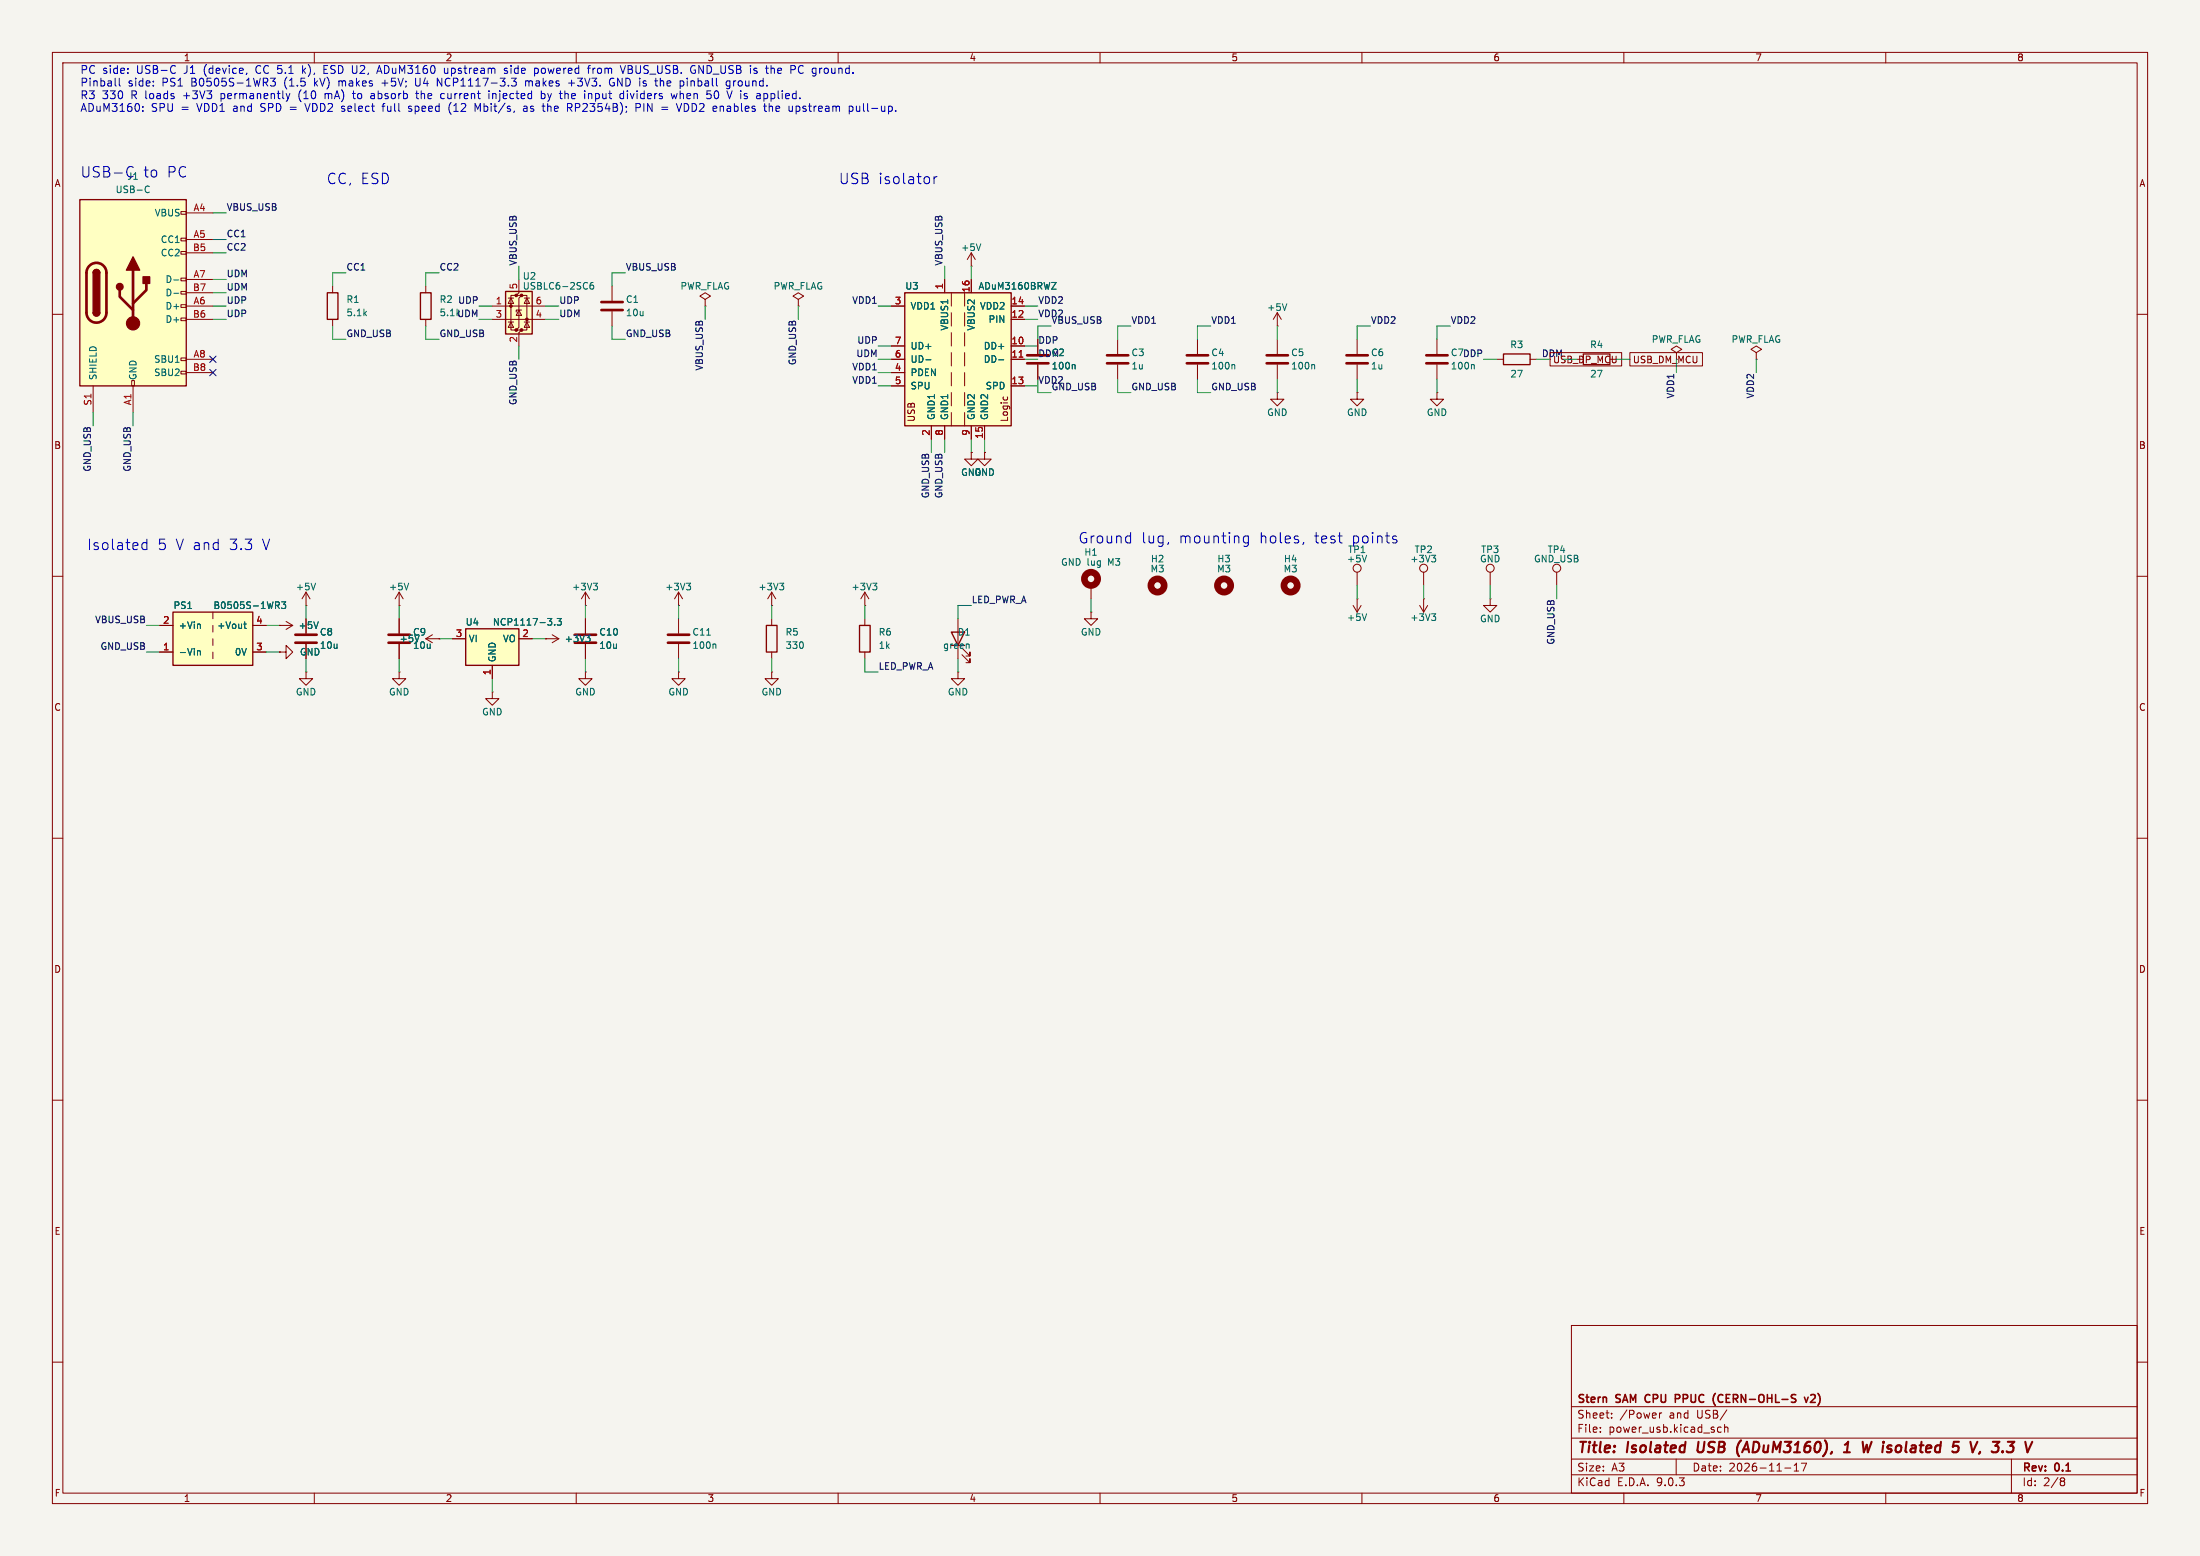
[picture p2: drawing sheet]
<svg xmlns="http://www.w3.org/2000/svg" width="420mm" height="297mm" viewBox="0 0 420 297" stroke-linecap="round" stroke-linejoin="round" font-family="sans-serif">
<path d="M0 0h420v297h-420z" fill="#f5f4ef" stroke="#f5f4ef" stroke-width=".19"/>
<g fill="none" stroke="#840000" stroke-width=".19">
<path d="M10 10h400v277h-400zM12 12h396v273h-396zM60 10v2M110 10v2M160 10v2M210 10v2M260 10v2M310 10v2M360 10v2M10 60h2M198.1 64.8v2.8M198.1 69.6v2.8"/>
<path d="M243.8 64.8v2.8M243.8 69.6v2.8M408 60h2M10 110h2M408 110h2M10 160h2M408 160h2M10 210h2M408 210h2M300 253h108v32h-108zM10 260h2M300 278.5h108"/>
<path d="M300 274.5h108M300 268.5h108M305.5 273.2v.2M305.5 272.5v.1M307.7 270.5v.2M307.7 269.8v.1M316.8 269.7v1M317.2 269.7l-.3 .1-.1 .2M320 278.5v3M328.6 272.5l-.4-.1-.3 .3 .1 .6h.6M329.2 272.5l.2-.1 .4 .1 .1 .9M329.2 271.9v1.5"/>
<path d="M342.5 279.7l.4-.4v1.5M344.9 279.3l-.7 1.5M384 278.5v6.5M408 260h2M60 285v2M110 285v2M160 285v2M210 285v2M260 285v2M300 281.5h108M310 285v2M340.7 280.2h1.2"/>
<path d="M342.5 280.8h.9M360 285v2M393.6 282.1l.4 .1 .2 .2-.3 .3M393.6 282.7h.3M393.9 282.7l.2 .2 .1 .4-.2 .2-.4 .1"/>
</g>
<path d="M324.3 275.2l-.3 1.6 .4 .4M331.8 277.6l.2 .4M332.4 274.9l-.6 .9M352 277.2h1.1M352.2 275.8l.6-.6-.2 2M357.3 275.2l-.7 2M376.2 275.2l.4 2 .9-2M380.4 275.2h1.3l-.8 .8 .5 .1M381.5 276.8l-.5 .4h-.5l-.3-.2" fill="none" stroke="#840000" stroke-width=".4"/>
<path d="M314.2 266.4l-.2 .4 .2 .7M320.5 266.3l-.7-.1v1.5M320.5 266.9l-.7 .1M328.3 266.3l-.3 .5v.5l.3 .3M344.5 266.7l.3 1 .4-1M346.4 266.3l-.5-.1-.2 .1M346.5 266.8l-.9 .9h.9" fill="none" stroke="#840000" stroke-width=".3"/>
<path d="M196.1 67.8h4.1M196.1 69.3h4.1M241.8 67.8h4.1M241.8 69.3h4.1" fill="none" stroke="#840000" stroke-width=".51"/>
<path d="M205.1 69.6l.1 .2v.6M250.8 69.6l.2 .2v.6" fill="none" stroke="#006464" stroke-width=".19"/>
<path d="M172.7 55.9h20.3v25.4h-20.3z" fill="#ffffc2"/>
<path d="M172.7 55.9h20.3v25.4h-20.3zM287 67.6h5.1v2h-5.1zM302.3 67.6h5v2h-5zM146.3 119.4h2v5.1h-2zM164.1 119.4h2v5.1h-2zM181.6 120.7h2.5l-1.2 2.5z" fill="none" stroke="#840000" stroke-width=".25"/>
<g fill="none" stroke="#840000" stroke-width=".19">
<path d="M134.6 57.2l1-.7-1-.6-1 .6 1 .7v1.2M134.6 58.4h.1M152.4 57.2l1-.7-1-.6-1 .6 1 .7v1.2M152.4 58.4h.1M170.2 58.4h2.5M180.3 53.3v2.6M181.6 55.9v2.5M184.1 55.9v2.5M184.1 59.7v2.5M185.4 50.8h.1M185.4 48.3v2.5M185.4 53.3v2.6"/>
<path d="M185.4 48.3l-.7 1.2M185.4 48.3l.8 1.2M193 58.4h2.6M243.8 59.7l-.7 1.3M243.8 59.7l.8 1.3M243.8 59.7v2.5M170.2 66h2.5M170.2 68.6h2.5M170.2 71.1h2.5M170.2 73.7h2.5M181.6 63.5v2.5M181.6 67.3v2.6"/>
<path d="M181.6 71.1v2.6M181.6 74.9v2.6M181.6 78.7v2.6M184.1 63.5v2.5M184.1 67.3v2.6M184.1 71.1v2.6M184.1 74.9v2.6M184.1 78.7v2.6M191.6 75.8l-.1 .1M192.3 75.8v.1M193 66h2.6M193 68.6h2.6"/>
<path d="M193 73.7h2.6M193 61h2.6M213.4 64.8v2.8M213.4 69.6v2.8M228.6 64.8v2.8M228.6 69.6v2.8M243.8 74.9v1.3h1.3l-1.3 1.3-1.2-1.3h1.2M243.8 74.9h.1M243.8 62.2h.1M259.1 74.9v1.3h1.2l-1.2 1.3-1.3-1.3h1.3M259.1 74.9h.1M274.3 74.9v1.3h1.3l-1.3 1.3-1.3-1.3h1.3"/>
<path d="M274.3 74.9h.1M274.3 64.8v2.8M274.3 69.6v2.8M285.7 68.6h1.3M292.1 68.6h1.3M320 67.3l1.1-.6-1.1-.7-1 .7 1 .6v1.3M335.3 67.3l1-.6-1-.7-1 .7 1 .6v1.3M335.3 68.6h.1M177.8 81.3v2.5M180.3 81.3v2.5M185.4 86.4v1.2h1.3l-1.3 1.3-1.3-1.3h1.3M185.4 86.4h.1"/>
<path d="M185.4 81.3v2.5M188 81.3v2.5M129.5 115.6h.1M129.5 113l-.7 1.3M129.5 113l.8 1.3M129.5 113v2.6M129.5 118.1v2.8M147.3 115.6h.1M147.3 113v2.6M147.3 118.1v1.3M147.3 113l-.7 1.3M147.3 113l.8 1.3"/>
<path d="M165.1 115.6h.1M165.1 113v2.6M165.1 118.1v1.3M165.1 113l-.8 1.3M165.1 113l.8 1.3M182.9 118.1v7.6M208.3 116.8v1.3h1.2l-1.2 1.3-1.3-1.3h1.3M208.3 116.8h.1M208.3 111.8v2.5M258.3 115.6l.8 1.2M259.1 114.3h.1M259.1 109.2v2.6"/>
<path d="M259.1 114.3v2.5M259.8 115.6l-.7 1.2M271 115.6l.8 1.2M271.8 114.3h.1M271.8 109.2v2.6M271.8 114.3v2.5M272.5 115.6l-.7 1.2M284.5 114.3v1.3h1.2l-1.2 1.2-1.3-1.2h1.3M284.5 114.3h.1M284.5 109.2v2.6M297.2 109.2v2.6M76.2 128.3v1.2h1.3l-1.3 1.3-1.3-1.3h1.3"/>
<path d="M76.2 128.3h.1M94 132.1v1.3h1.2l-1.2 1.2-1.3-1.2h1.3M94 132.1h.1M129.5 128.3v1.2h1.3l-1.3 1.3-1.2-1.3h1.2M129.5 128.3h.1M129.5 122.9v2.8M147.3 128.3v1.2h1.3l-1.3 1.3-1.3-1.3h1.3M147.3 128.3h.1M147.3 124.5v1.2M165.1 124.5v1.2M182.9 128.3v1.2h1.2l-1.2 1.3-1.3-1.3h1.3M182.9 128.3h.1"/>
<path d="M183.6 125l1.6 1.5v-.8v.8h-.8M183.6 123.7l1.6 1.5v-.7v.7h-.8"/>
<circle cx="259.1" cy="108.5" r=".76"/>
<circle cx="271.8" cy="108.5" r=".76"/>
<circle cx="284.5" cy="108.5" r=".76"/>
<circle cx="297.2" cy="108.5" r=".76"/>
</g>
<g fill="none" stroke="#006464" stroke-width=".19">
<path d="M187.2 46.6l-.4 1.2M200.8 53.9h.8l-.8 1.3h.8M245.7 58l-.5 1.3M176.7 68.7h1M190.7 68.7h.9M235.5 69.6l.2 .2v.6M281.3 69.6l.1 .2v.6M131.1 111.3h.7l-.4 .5M131.6 111.8l.2 .2v.4l-.2 .2M148.8 111.3h.8l-.4 .5M149.4 111.8l.2 .2v.4l-.2 .2M166.6 111.3h.8l-.4 .5"/>
<path d="M167.2 111.8l.2 .2v.4l-.2 .2M260.9 117.2l-.4 1.2M260.9 106l-.4 1.3M273.3 117.2h.8l-.4 .4M273.3 106h.8l-.4 .5M273.8 117.6l.3 .3v.3l-.3 .2M273.8 106.5l.3 .2v.3l-.3 .3M134.9 121.2h.7M136.5 122.9l.2 .2v.7M184.9 123l.1 .8"/>
</g>
<path d="M194.6 68.2h.7" fill="none" stroke="#a90000" stroke-width=".19"/>
<g fill="none" stroke="#840000" stroke-width="1.3">
<circle cx="208.3" cy="110.5" r="1.27"/>
<circle cx="221" cy="111.8" r="1.27"/>
<circle cx="233.7" cy="111.8" r="1.27"/>
<circle cx="246.4" cy="111.8" r="1.27"/>
</g>
<path d="M211.3 67.8h4.1M211.3 69.3h4.1M226.6 67.8h4M226.6 69.3h4M272.3 67.8h4.1M272.3 69.3h4.1M127.5 121.2h4.1M127.5 122.7h4.1" fill="none" stroke="#840000" stroke-width=".51"/>
<path d="M88.9 120h10.2v7h-10.2z" fill="#ffffc2"/>
<path d="M88.9 120h10.2v7h-10.2z" fill="none" stroke="#840000" stroke-width=".25"/>
<g fill="none" stroke="#840000" stroke-width=".19">
<path d="M259.1 64.8v2.8M259.1 69.6v2.8M76.2 115.6h.1M76.2 113v2.6M76.2 118.1v2.8M76.2 113l-.8 1.3M76.2 113l.8 1.3M76.2 122.9v2.8M81.3 121.9h2.5M81.3 121.9l1.2 .8M82.5 121.2l-1.2 .7M83.8 121.9h.1"/>
<path d="M86.4 121.9h2.5M94 127v2.5M99.1 121.9h2.5"/>
</g>
<path d="M78 111.3l-.4 1.3M104.6 118.1h.7l-.4 .4M105.2 118.6l.1 .2-.1 .5M105.9 119.2v.1M106.4 118.1h.8l-.5 .4 .4 .2v.5l-.2 .1-.5-.1M80 121.2l-.4 1.3" fill="none" stroke="#006464" stroke-width=".19"/>
<path d="M257 67.8h4.1M257 69.3h4.1M74.2 121.2h4M74.2 122.7h4" fill="none" stroke="#840000" stroke-width=".51"/>
<path d="M33 116.8h15.3v10.2h-15.3z" fill="#ffffc2"/>
<path d="M80.3 55.9h2v5.1h-2zM33 116.8h15.3v10.2h-15.3z" fill="none" stroke="#840000" stroke-width=".25"/>
<g fill="none" stroke="#840000" stroke-width=".19">
<path d="M81.3 54.6v1.3M81.3 61v1.2M188 86.4v1.2h1.2l-1.2 1.3-1.3-1.3h1.3M188 86.4h.1M30.5 119.4h2.5M40.6 116.8v1.3M40.6 119.4v1.3M48.3 119.4h2.5M53.3 119.4h.1M53.3 119.4h2.6M54.6 118.6l1.3 .8M55.9 119.4l-1.3 .7"/>
<path d="M58.4 115.6h.1M58.4 113l-.7 1.3M58.4 113l.8 1.3M58.4 113v2.6M58.4 118.1v2.8M111.8 115.6h.1M111.8 113l-.8 1.3M111.8 113l.7 1.3M111.8 113v2.6M111.8 118.1v2.8M30.5 124.5h2.5M40.6 121.9v1.3"/>
<path d="M40.6 124.5v1.2M48.3 124.5h2.5M53.3 124.5h1.3v-1.3l1.3 1.3-1.3 1.2v-1.2M53.3 124.5h.1M58.4 128.3v1.2h1.3l-1.3 1.3-1.3-1.3h1.3M58.4 128.3h.1M58.4 122.9v2.8M104.1 121.9h.1M104.1 121.9h2.6M105.4 121.2l1.3 .7M106.7 121.9l-1.3 .8M111.8 128.3v1.2h1.2l-1.2 1.3-1.3-1.3h1.3"/>
<path d="M111.8 128.3h.1M111.8 122.9v2.8"/>
</g>
<g fill="none" stroke="#006464" stroke-width=".19">
<path d="M38.1 119.1l.1 .2v.7M46.5 119.1h.5M46.7 118.7v1.1l.3 .2M52.6 114.9h.5l.2 .2-.1 .4h-.6M52.9 115.5l.4 .6M53.8 114.9h.7l-.4 .5 .4 .1v.5l-.2 .1-.5-.1M60.2 111.3l-.4 1.3M60.8 118.7l-.5 1.3M113.3 111.3h.8l-.5 .5M113.8 111.8l.3 .2v.4l-.3 .2M37.7 124.3l.2-.1 .3 .1v.7M37.7 124.2v.8"/>
<path d="M111.9 121.2h.7l-.4 .5M112.4 121.7l.2 .3v.3l-.2 .2"/>
</g>
<path d="M56.4 121.2h4.1M56.4 122.7h4.1M109.7 121.2h4.1M109.7 122.7h4.1" fill="none" stroke="#840000" stroke-width=".51"/>
<path d="M96.5 55.6h5.1v8.2h-5.1z" fill="#ffffc2"/>
<g fill="#840000" stroke="#840000" stroke-width=".19">
<circle cx="97.5" cy="58.4" r=".25"/>
<circle cx="98.6" cy="56.4" r=".25"/>
<circle cx="98.6" cy="63" r=".25"/>
<circle cx="99.6" cy="56.4" r=".25"/>
<circle cx="99.6" cy="63" r=".25"/>
<circle cx="100.6" cy="61" r=".25"/>
</g>
<g fill="none" stroke="#840000" stroke-width=".19">
<path d="M94 58.4h10.1M97 56.9h1M97.5 56.9l.5 1h-1zM98.6 56.4h-1.1v6.6h1.1M99.1 53.3v2.6l-.5 .5h1l-.5 .5v5.6l-.5 .5h1l-.5 .5v2.5M99.1 59.2l.5 1h-1zM99.6 59.2h-1v.4M99.6 56.4h1v6.6h-1M100.1 56.9h1M100.6 56.9l.5 1h-1zM116.8 54.6v2.8M116.8 59.4v2.8"/>
<path d="M94 61h10.1M97 61.5h1M97.5 61.5l.5 1h-1zM100.1 61.5h1M100.6 61.5l.5 1h-1z"/>
</g>
<path d="M96.5 55.6h5.1v8.2h-5.1z" fill="none" stroke="#840000" stroke-width=".25"/>
<path d="M113.2 53.9l-.3 .1a.86 .86 0 0 0 0 1.2l.4-.1 .1-.5-.3-.2-.4 .1-.1 .1" fill="none" stroke="#006464" stroke-width=".19"/>
<path d="M114.8 57.7h4.1M114.8 59.2h4.1" fill="none" stroke="#840000" stroke-width=".51"/>
<path d="M15.2 38.1h20.4v35.6h-20.4z" fill="#ffffc2"/>
<g fill="none" stroke="#840000" stroke-width=".19">
<path d="M34.5 40.4h1.1v.5h-1.1zM34.5 45.5h1.1v.5h-1.1zM34.5 48h1.1v.5h-1.1zM34.5 53.1h1.1v.5h-1.1zM34.5 55.6h1.1v.5h-1.1zM34.5 58.2h1.1v.5h-1.1zM35.6 40.6h5M35.6 45.7h5M35.6 48.3h5M35.6 53.3h5M35.6 55.9h5M35.6 58.4h5"/>
<path d="M63.5 54.6v1.3M170.2 58.4h2.5M180.3 53.3v2.6M185.4 53.3v2.6M193 58.4h2.6M17.8 73.7v5M25.1 72.6h.6v1.1h-.6zM25.4 73.7v5M34.5 60.7h1.1v.5h-1.1zM34.5 68.3h1.1v.5h-1.1zM34.5 70.9h1.1v.5h-1.1zM35.6 61h5"/>
<path d="M35.6 68.6h5M35.6 71.1h5M63.5 61v1.2M170.2 68.6h2.5M170.2 71.1h2.5M170.2 66h2.5M170.2 73.7h2.5M193 61h2.6M193 68.6h2.6M193 66h2.6M193 73.7h2.6M198.1 64.8v2.8"/>
<path d="M198.1 69.6v2.8M295.9 67.3h13.7v2.6h-13.7zM311.1 67.3h13.9v2.6h-13.9zM177.8 81.3v2.5M180.3 81.3v2.5M185.4 86.4h.1M185.4 81.3v2.5M188 86.4h.1M188 81.3v2.5M30.5 119.4h2.5M48.3 119.4h2.5M53.3 119.4h.1"/>
<path d="M58.4 118.1v2.8M76.2 118.1v2.8M111.8 118.1v2.8M30.5 124.5h2.5M48.3 124.5h2.5M53.3 124.5h.1M58.4 122.9v2.8M76.2 122.9v2.8M83.8 121.9h.1M86.4 121.9h2.5M94 127v2.5M99.1 121.9h2.5"/>
<path d="M104.1 121.9h.1M111.8 122.9v2.8"/>
</g>
<path d="M15.2 38.1h20.4v35.6h-20.4zM17.8 52.1a.64 .64 0 0 1 .6-.7 .64 .64 0 0 1 .6 .7M17.8 59.7a.64 .64 0 0 0 .6 .6 .64 .64 0 0 0 .6-.6M62.5 55.9h2v5.1h-2z" fill="none" stroke="#840000" stroke-width=".25"/>
<path d="M17.1 50.7a1.9 1.9 0 0 1 2-.4 1.9 1.9 0 0 1 1.2 1.8v7.6a1.91 1.91 0 0 1-1.9 1.9 1.91 1.91 0 0 1-1.9-1.9v-7.8l.2-.6zM22.9 55.4v1.2l2.5 2.6M25.4 51.6v10.1M27.9 54.1v1.3l-2.5 2.5" fill="none" stroke="#840000" stroke-width=".51"/>
<g fill="#840000" stroke="#840000" stroke-width=".25">
<path d="M17.8 52.1h1.2v7.6h-1.2z"/>
<path d="M18 51.6a.64 .64 0 0 1 .7-.1 .64 .64 0 0 1 .3 .6h-1.2z"/>
<path d="M17.8 59.7h1.2a.64 .64 0 0 1-.6 .6 .64 .64 0 0 1-.6-.6z"/>
<path d="M25.4 49l1.3 2.6h-2.6z"/>
<path d="M27.3 52.8h1.3v1.3h-1.3z"/>
<circle cx="22.9" cy="54.7" r=".63"/>
</g>
<circle cx="25.4" cy="61.7" r="1.27" fill="#840000" stroke="#840000" stroke-width=".19"/>
<g fill="none" stroke="#006464" stroke-width=".19">
<path d="M27.9 35.6h.6M28.5 36.7h-.6M33.2 53.4h.9M33.2 56h.9M200.8 53.9h.8l-.8 1.3h.8M176.7 68.7h1M190.7 68.7h.9M205.1 69.6l.1 .2v.6M38.1 119.1l.1 .2v.7M46.5 119.1h.5M46.7 118.7v1.1l.3 .2M52.6 114.9h.5l.2 .2-.1 .4h-.6"/>
<path d="M52.9 115.5l.4 .6M53.8 114.9h.7l-.4 .5 .4 .1v.5l-.2 .1-.5-.1M60.8 118.7l-.5 1.3M104.6 118.1h.7l-.4 .4M105.2 118.6l.1 .2-.1 .5M105.9 119.2v.1M106.4 118.1h.8l-.5 .4 .4 .2v.5l-.2 .1-.5-.1M37.7 124.3l.2-.1 .3 .1v.7M37.7 124.2v.8M80 121.2l-.4 1.3M111.9 121.2h.7l-.4 .5M112.4 121.7l.2 .3v.3l-.2 .2"/>
</g>
<g fill="none" stroke="#009600" stroke-width=".19">
<path d="M40.6 58.4h2.6M40.6 53.3h2.6M40.6 55.9h2.6M40.6 40.6h2.6M40.6 45.7h2.6M40.6 48.3h2.6M66 52.1h-2.5v2.5M83.8 52.1h-2.5v2.5M91.4 58.4h2.6M99.1 50.8v2.5M104.1 58.4h2.6M119.4 52.1h-2.6v2.5"/>
<path d="M134.6 58.4v2.6M152.4 58.4v2.6M167.6 58.4h2.6M180.3 50.8v2.5M185.4 50.8v2.5M195.6 58.4h2.5M17.8 78.7v2.6M25.4 78.7v2.6M40.6 61h2.6M63.5 62.2v2.6h2.5M81.3 62.2v2.6h2.5M91.4 61h2.6"/>
<path d="M99.1 66v2.6M104.1 61h2.6M116.8 62.2v2.6h2.6M167.6 68.6h2.6M167.6 66h2.6M167.6 73.7h2.6M167.6 71.1h2.6M195.6 68.6h2.5M195.6 61h2.5M195.6 66h2.5M195.6 73.7h2.5M198.1 72.4v2.5h2.6"/>
<path d="M200.7 62.2h-2.6v2.6M213.4 72.4v2.5h2.5M215.9 62.2h-2.5v2.6M228.6 72.4v2.5h2.5M231.1 62.2h-2.5v2.6M243.8 62.2v2.6M243.8 72.4v2.5M259.1 72.4v2.5M261.6 62.2h-2.5v2.6M274.3 72.4v2.5M276.9 62.2h-2.6v2.6M283.2 68.6h2.5"/>
<path d="M293.4 68.6h2.5M308.6 68.6h2.5M320 68.6v2.5M335.3 68.6v2.5M177.8 83.8v2.6M180.3 83.8v2.6M185.4 83.8v2.6M188 83.8v2.6M27.9 119.4h2.6M50.8 119.4h2.5M58.4 115.6v2.5M76.2 115.6v2.5"/>
<path d="M111.8 115.6v2.5M129.5 115.6v2.5M147.3 115.6v2.5M165.1 115.6v2.5M185.4 115.6h-2.5v2.5M208.3 114.3v2.5M259.1 111.8v2.5M271.8 111.8v2.5M284.5 111.8v2.5M297.2 111.8v2.5M27.9 124.5h2.6M50.8 124.5h2.5"/>
<path d="M58.4 125.7v2.6M76.2 125.7v2.6M83.8 121.9h2.6M94 129.5v2.6M101.6 121.9h2.5M111.8 125.7v2.6M129.5 125.7v2.6M147.3 125.7v2.6M165.1 125.7v2.6h2.5M182.9 125.7v2.6"/>
</g>
<path d="M40 70.5l1.2 1.2M40 68l1.2 1.2M41.2 70.5l-1.2 1.2M41.2 68l-1.2 1.2" fill="none" stroke="#000084" stroke-width=".19"/>
<g fill="none" stroke="#0000c2" stroke-width=".19">
<path d="M22.1 16.4h.1M22.8 14.9v1.3l.2 .2M33.2 12.5l.3 .2M33.5 13.9l-.3 .1M47.1 13.9l-.1 .3M52.6 14.9l-.5 .6 .4 .1v.7l-.2 .1-.7-.1M54.6 17.8l.4 1M55 18.8l-.4 .5M55.3 17.8l-.3 1M57.8 12.5v1.5M58.2 19.8l.5 1.5M58.3 13l-.5 .6"/>
<path d="M61.8 13.2h.5M62.1 17.8v1M62.1 17.9v.1M62.6 12.5h-.8v1.5h.8M67.3 17.8h.5M67.5 17.3v1.3l.2 .2M71.3 17.8l-.5 .1M71.3 18.3h-.3a.29 .29 0 0 0-.2 .3 .29 .29 0 0 0 .2 .2h.3M71.9 14l.5-1.5 .5 1.5M72.1 13.6h.7M73.1 20v1.3M79.3 17.8h.6"/>
<path d="M79.3 14.9v1.2l.3 .3M79.6 17.3v1.3l.3 .2M83.5 16.4v-1.5l.8 1.5M84.2 18.7l.2 .1h.4M84.8 17.9l-.4-.1-.2 .2M84.8 13l.1 .9 .4 .1 .2-.1M85.5 13v1M85.8 20a1.75 1.75 0 0 0 .3 1.8M91.7 19.8l-.5 1-.5-1v1.5M93.3 17.8v1M94.1 17.8v1M94.3 17.8l-.2 .2"/>
<path d="M96.8 13.1l-.3-.1-.2 .2v.2l.5 .2v.3h-.5M98.6 14.9l-.5 .6 .4 .1v.7l-.2 .1h-.6M100.3 15.4v1M100.9 15.5l-.3-.1-.3 .2M102.2 13l.4 .1 .2 .2-.1 .6-.5 .1M103.3 17.9l.5-.1 .3 .3-.2 .7h-.6M103.3 17.3v1.5M103.7 19.8v1.2M104.6 19.8v1.5M108.1 17.8l-.3 .2M108.6 15.9h1.1M109.1 19.9l.1 .4-.3 .2"/>
<path d="M109.1 15.3v1.1M112.1 13h.6M112.3 17.8v1M112.3 18l.5-.2 .2 .3M112.7 12.5l-.4 .2v1.3M113.2 13v1M113.5 13l-.3 .3M116.5 15.1a.73 .73 0 0 0-.1 .9 .73 .73 0 0 0 .8 .4l.1-.1M117 15.8h.3M118.4 12.5l.5 1.5 .5-1.5M118.6 17.8l.5 .1M119.1 18.8h-.5"/>
<path d="M119.1 17.3v1.5M119.8 17.8v1M121.4 19.8v1.5M122.2 19.9l.1 .4-.2 .2h-.7M122.9 19.8v1.5M126.1 14.9v1.5M126.3 15.4l-.2 .2M128.1 17.8l.3 1 .3-.7 .3 .7 .3-1M129.1 19.8l.5 1.5 .5-1.5M130.5 15.6v.7M130.6 19.8v1.5l.6-.1M136.3 17.9l.1 .7 .3 .2"/>
<path d="M139.3 15.5l-.4-.1-.3 .3 .2 .7h.5M139.3 15.4v1.2l-.2 .3h-.4M140.1 15.4v1M140.1 15.6v.1M146.5 18v.7l-.5 .1M146.8 19.8v1.5M147.6 13l.2 .2v.8M153.1 12.5a.76 .76 0 0 0-.7 .8 .76 .76 0 0 0 .7 .7M24.6 31.9a.7 .7 0 0 1 .8 .1M27.3 21.1v.2M27.3 20.3v.2M72.9 20.3h.6"/>
<path d="M78 21.2h.6M78.6 20.3h-.4l-.2 .2 .1 .2 .5 .1M100.6 20.3v1M100.6 20.6l-.5 .1a.29 .29 0 0 0-.2 .3 .29 .29 0 0 0 .2 .3l.5-.1M108.7 20.5l.5 .8M146.9 20.3l-.1 .1M147.4 20.3l.1 1M152.6 20.3l.1 .7-.1 .2-.5 .1M162.8 20.4v.7M163.5 20.3l.1 .9 .3 .1 .2-.2M164.1 20.3v1M178.3 33.7v1.4"/>
<path d="M178.9 33.7l-.4 .1-.2 .3M28 102.9v2M28 103.7l-.5-.1-.4 .4v.5l.2 .3h.7M223.1 103.5l-.1 .3M238.3 102.3v1.6a.54 .54 0 0 1-.8 .3M238.3 102.4l-.6-.1-.3 .4v.6l.2 .2h.7M248.9 103.5l-.2 .4M266.4 103l.3 .3-.3 .3M266.4 102.3l.2 .1"/>
</g>
<path d="M194.6 68.2h.7" fill="none" stroke="#a90000" stroke-width=".19"/>
<g font-size="2.8" fill="#0000c2">
<text x="15.2" y="34">USB-C</text>
<text x="27.3" y="34">to</text>
<text x="31.8" y="34">PC</text>
<text x="62.2" y="35.3">CC, ESD</text>
<text x="160" y="35.3">USB isolator</text>
<text x="16.5" y="105.2">Isolated</text>
<text x="30" y="105.2">5 V and</text>
<text x="43.8" y="105.2">3.3</text>
<text x="50.1" y="105.2">V</text>
<text x="205.7" y="103.9">Ground</text>
<text x="217.8" y="103.9">lug,</text>
<text x="225" y="103.9">mounting</text>
<text x="240.4" y="103.9">holes,</text>
<text x="250.9" y="103.9">test</text>
<text x="258.1" y="103.9">points</text>
</g>
<g font-size="2.8" fill="#840000">
<text x="301" y="277.9">Title:</text>
<text x="310.6" y="277.9">Isolated</text>
<text x="324.9" y="277.9">USB</text>
<text x="333.2" y="277.9">(ADuM3160),</text>
<text x="354.6" y="277.9">1</text>
<text x="358.8" y="277.9">W isolated</text>
<text x="377.6" y="277.9">5</text>
<text x="381.9" y="277.9">V,</text>
<text x="386.9" y="277.9">3.3</text>
</g>
<g font-size="2.1" fill="#0000c2">
<text x="15.2" y="14.4">PC side:</text>
<text x="15.2" y="16.8">Pinball</text>
<text x="24.4" y="16.8">side:</text>
<text x="26.1" y="14.4">USB-C</text>
<text x="31" y="16.8">PS1</text>
<text x="35.3" y="14.4">J1</text>
<text x="36.6" y="16.8">B0505S-1WR3</text>
<text x="39.2" y="14.4">(device,</text>
<text x="49.2" y="14.4">CC 5.1</text>
<text x="54.5" y="16.8">(1.5</text>
<text x="58.4" y="14.4">k),</text>
<text x="60.4" y="16.8">kV)</text>
<text x="62.6" y="14.4">ESD U2,</text>
<text x="65.2" y="16.8">makes</text>
<text x="73.2" y="14.4">ADuM3160</text>
<text x="73.6" y="16.8">+5V;</text>
<text x="80.1" y="16.8">U4</text>
<text x="84.4" y="16.8">NCP1117-3.3</text>
<text x="86.1" y="14.4">upstream</text>
<text x="97.8" y="14.4">side</text>
<text x="101.5" y="16.8">makes</text>
<text x="103.6" y="14.4">powered</text>
<text x="109.8" y="16.8">+3V3.</text>
<text x="114.1" y="14.4">from</text>
<text x="117.8" y="16.8">GND is</text>
<text x="120.5" y="14.4">VBUS_USB.</text>
<text x="126.9" y="16.8">the</text>
<text x="131.7" y="16.8">pinball</text>
<text x="134" y="14.4">GND_USB is</text>
<text x="140.8" y="16.8">ground.</text>
<text x="148.7" y="14.4">the</text>
<text x="153.5" y="14.4">PC ground.</text>
<text x="15.2" y="19.2">R3</text>
<text x="15.2" y="21.7">ADuM3160:</text>
<text x="19.5" y="19.2">330</text>
<text x="25.1" y="19.2">R loads</text>
<text x="28.8" y="21.7">SPU</text>
<text x="34.6" y="21.7">=</text>
<text x="35.2" y="19.2">+3V3</text>
<text x="37.8" y="21.7">VDD1 and</text>
<text x="42.5" y="19.2">permanently</text>
<text x="50.2" y="21.7">SPD =</text>
<text x="57.5" y="19.2">(10</text>
<text x="59.1" y="21.7">VDD2 select</text>
<text x="62.7" y="19.2">mA)</text>
<text x="68.3" y="19.2">to</text>
<text x="71.8" y="19.2">absorb</text>
<text x="74.1" y="21.7">full</text>
<text x="79.2" y="21.7">speed</text>
<text x="80.7" y="19.2">the</text>
<text x="85.5" y="19.2">current</text>
<text x="87" y="21.7">(12</text>
<text x="92.1" y="21.7">Mbit/s,</text>
<text x="94.8" y="19.2">injected</text>
<text x="101.6" y="21.7">as</text>
<text x="104.9" y="19.2">by</text>
<text x="105.4" y="21.7">the</text>
<text x="108.7" y="19.2">the</text>
<text x="110.2" y="21.7">RP2354B);</text>
<text x="113.5" y="19.2">input</text>
<text x="120.5" y="19.2">dividers</text>
<text x="123.5" y="21.7">PIN</text>
<text x="130.5" y="19.2">when</text>
<text x="131.7" y="21.7">VDD2 enables</text>
<text x="137.4" y="19.2">50</text>
<text x="141.5" y="19.2">V is</text>
<text x="147.3" y="19.2">applied.</text>
<text x="148.7" y="21.7">the</text>
<text x="153.5" y="21.7">upstream</text>
<text x="165.1" y="21.7">pull-up.</text>
</g>
<g font-size="2.1" fill="#840000">
<text x="301" y="268.2">Stern</text>
<text x="308.6" y="268.2">SAM</text>
<text x="314.8" y="268.2">CPU</text>
<text x="321.1" y="268.2">PPUC</text>
<text x="328.9" y="268.2">(CERN-OHL-S</text>
<text x="347.1" y="268.2">v2)</text>
<text x="301" y="273.7">File:</text>
<text x="301" y="271">Sheet:</text>
<text x="307.1" y="273.7">power_usb.kicad_sch</text>
<text x="309.2" y="271">/Power</text>
<text x="318.7" y="271">and</text>
<text x="324.1" y="271">USB/</text>
<text x="301" y="281.1">Size:</text>
<text x="307.6" y="281.1">A3</text>
<text x="323" y="281.1">Date:</text>
<text x="330" y="281.1">2026-11-17</text>
<text x="386" y="281.3">Rev:</text>
<text x="392.4" y="281.3">0.1</text>
<text x="301" y="283.9">KiCad</text>
<text x="308.7" y="283.9">E.D.A.</text>
<text x="316.3" y="283.9">9.0.3</text>
<text x="386" y="283.9">Id:</text>
<text x="390.1" y="283.9">2/8</text>
</g>
<g font-size="1.8" fill="#840000">
<text x="35" y="11.9">1</text>
<text x="85" y="11.9">2</text>
<text x="185" y="11.9">4</text>
<text x="235" y="11.9">5</text>
<text x="285" y="11.9">6</text>
<text x="335" y="11.9">7</text>
<text x="385" y="11.9">8</text>
<text x="10.3" y="35.9">A</text>
<text x="408.3" y="35.9">A</text>
<text x="311.6" y="69.5">USB_DM_MCU</text>
<text x="174.9" y="80.6" transform="rotate(-90 174.9 80.6)">USB</text>
<text x="192.6" y="80.6" transform="rotate(-90 192.6 80.6)">Logic</text>
<text x="10.3" y="85.9">B</text>
<text x="408.2" y="85.9">B</text>
<text x="10.3" y="135.9">C</text>
<text x="408.2" y="135.9">C</text>
<text x="10.3" y="185.9">D</text>
<text x="408.2" y="185.9">D</text>
<text x="10.3" y="235.9">E</text>
<text x="408.3" y="235.9">E</text>
<text x="10.3" y="285.9">F</text>
<text x="35" y="286.9">1</text>
<text x="85" y="286.9">2</text>
<text x="135" y="286.9">3</text>
<text x="185" y="286.9">4</text>
<text x="235" y="286.9">5</text>
<text x="285" y="286.9">6</text>
<text x="335" y="286.9">7</text>
<text x="385" y="286.9">8</text>
<text x="408.3" y="285.9">F</text>
</g>
<g font-size="1.8" fill="#0000c2">
<text x="135" y="11.9">3</text>
<text x="24.2" y="34.5">J1</text>
</g>
<g font-size="1.8" fill="#006464">
<text x="22" y="37.1">USB-C</text>
<text x="29.4" y="41.5">VBUS</text>
<text x="30.6" y="46.6">CC1</text>
<text x="30.6" y="49.1">CC2</text>
<text x="99.7" y="53.6">U2</text>
<text x="183.4" y="48.1">+5V</text>
<text x="31.5" y="54.2">D-</text>
<text x="31.5" y="56.7">D-</text>
<text x="31.5" y="59.3">D+</text>
<text x="66" y="58">R1</text>
<text x="83.8" y="58">R2</text>
<text x="99.7" y="55.5">USBLC6-2SC6</text>
<text x="119.4" y="58">C1</text>
<text x="129.8" y="55.5">PWR_FLAG</text>
<text x="147.6" y="55.5">PWR_FLAG</text>
<text x="172.7" y="55.5">U3</text>
<text x="173.7" y="59.3">VDD1</text>
<text x="186.7" y="55.5">ADuM3160BRWZ</text>
<text x="187" y="59.3">VDD2</text>
<text x="241.8" y="59.5">+5V</text>
<text x="31.5" y="61.8">D+</text>
<text x="66" y="60.6">5.1k</text>
<text x="119.4" y="60.6">10u</text>
<text x="181.2" y="63.2" transform="rotate(-90 181.2 63.2)">VBUS1</text>
<text x="186.3" y="63.2" transform="rotate(-90 186.3 63.2)">VBUS2</text>
<text x="188.6" y="61.8">PIN</text>
<text x="315.2" y="65.6">PWR_FLAG</text>
<text x="330.5" y="65.6">PWR_FLAG</text>
<text x="29.3" y="69.4">SBU1</text>
<text x="29.3" y="72">SBU2</text>
<text x="173.7" y="66.9">UD+</text>
<text x="173.7" y="69.4">UD-</text>
<text x="173.7" y="72">PDEN</text>
<text x="187.7" y="66.9">DD+</text>
<text x="187.7" y="69.4">DD-</text>
<text x="200.7" y="68.2">C2</text>
<text x="200.7" y="70.7">100n</text>
<text x="215.9" y="68.2">C3</text>
<text x="215.9" y="70.7">1u</text>
<text x="231.1" y="68.2">C4</text>
<text x="231.1" y="70.7">100n</text>
<text x="246.4" y="68.2">C5</text>
<text x="246.4" y="70.7">100n</text>
<text x="261.6" y="68.2">C6</text>
<text x="261.6" y="70.7">1u</text>
<text x="276.9" y="70.7">100n</text>
<text x="288.2" y="66.6">R3</text>
<text x="303.5" y="66.6">R4</text>
<text x="18.6" y="72.6" transform="rotate(-90 18.6 72.6)">SHIELD</text>
<text x="26.3" y="72.6" transform="rotate(-90 26.3 72.6)">GND</text>
<text x="173.7" y="74.5">SPU</text>
<text x="188.1" y="74.5">SPD</text>
<text x="288.2" y="72.2">27</text>
<text x="303.5" y="72.2">27</text>
<text x="178.7" y="80.3" transform="rotate(-90 178.7 80.3)">GND1</text>
<text x="181.2" y="80.3" transform="rotate(-90 181.2 80.3)">GND1</text>
<text x="186.3" y="80.3" transform="rotate(-90 186.3 80.3)">GND2</text>
<text x="188.8" y="80.3" transform="rotate(-90 188.8 80.3)">GND2</text>
<text x="241.8" y="79.6">GND</text>
<text x="257" y="79.6">GND</text>
<text x="272.3" y="79.6">GND</text>
<text x="183.4" y="91">GND</text>
<text x="185.9" y="91">GND</text>
<text x="206.9" y="106.3">H1</text>
<text x="219.6" y="107.5">H2</text>
<text x="232.3" y="107.5">H3</text>
<text x="245" y="107.5">H4</text>
<text x="257" y="107.5">+5V</text>
<text x="257.3" y="105.8">TP1</text>
<text x="269.1" y="107.5">+3V3</text>
<text x="270" y="105.8">TP2</text>
<text x="282.4" y="107.5">GND</text>
<text x="282.7" y="105.8">TP3</text>
<text x="292.8" y="107.5">GND_USB</text>
<text x="295.4" y="105.8">TP4</text>
<text x="56.4" y="112.9">+5V</text>
<text x="74.2" y="112.9">+5V</text>
<text x="109.1" y="112.9">+3V3</text>
<text x="126.9" y="112.9">+3V3</text>
<text x="144.7" y="112.9">+3V3</text>
<text x="162.5" y="112.9">+3V3</text>
<text x="202.5" y="108.2">GND lug</text>
<text x="211.6" y="108.2">M3</text>
<text x="219.5" y="109.4">M3</text>
<text x="232.2" y="109.4">M3</text>
<text x="244.9" y="109.4">M3</text>
<text x="33" y="116.4">PS1</text>
<text x="40.6" y="116.4">B0505S-1WR3</text>
<text x="88.8" y="119.6">U4</text>
<text x="94" y="119.6">NCP1117-3.3</text>
<text x="257" y="118.7">+5V</text>
<text x="269.1" y="118.7">+3V3</text>
<text x="282.4" y="119">GND</text>
<text x="34" y="120.2">+Vin</text>
<text x="34" y="125.3">-Vin</text>
<text x="41.4" y="120.2">+Vout</text>
<text x="44.7" y="125.3">0V</text>
<text x="56.9" y="120.2">+5V</text>
<text x="57.2" y="125.3">GND</text>
<text x="61" y="121.5">C8</text>
<text x="61" y="124.1">10u</text>
<text x="76.2" y="122.8">+5V</text>
<text x="78.7" y="121.5">C9</text>
<text x="78.7" y="124.1">10u</text>
<text x="89.4" y="122.8">VI</text>
<text x="95.9" y="122.8">VO</text>
<text x="107.7" y="122.8">+3V3</text>
<text x="114.3" y="121.5">C10</text>
<text x="114.3" y="124.1">10u</text>
<text x="132.1" y="124.1">100n</text>
<text x="132.1" y="121.5">C11</text>
<text x="149.9" y="121.5">R5</text>
<text x="149.9" y="124.1">330</text>
<text x="167.6" y="121.5">R6</text>
<text x="167.6" y="124.1">1k</text>
<text x="179.9" y="124.1">green</text>
<text x="182.7" y="121.5">D1</text>
<text x="206.2" y="121.5">GND</text>
<text x="94.8" y="126.5" transform="rotate(-90 94.8 126.5)">GND</text>
<text x="56.4" y="132.9">GND</text>
<text x="74.2" y="132.9">GND</text>
<text x="91.9" y="136.8">GND</text>
<text x="109.7" y="132.9">GND</text>
<text x="127.5" y="132.9">GND</text>
<text x="145.3" y="132.9">GND</text>
<text x="180.8" y="132.9">GND</text>
</g>
<g font-size="1.8" fill="#a90000">
<text x="36.8" y="40.4">A4</text>
<text x="36.8" y="45.5">A5</text>
<text x="36.8" y="48">B5</text>
<text x="36.8" y="53.1">A7</text>
<text x="36.8" y="55.6">B7</text>
<text x="36.8" y="58.2">A6</text>
<text x="94.5" y="58.2">1</text>
<text x="98.8" y="55.3" transform="rotate(-90 98.8 55.3)">5</text>
<text x="102.2" y="58.2">6</text>
<text x="170.7" y="58.2">3</text>
<text x="180.1" y="55.3" transform="rotate(-90 180.1 55.3)">1</text>
<text x="185.2" y="55.9" transform="rotate(-90 185.2 55.9)">16</text>
<text x="193" y="58.2">14</text>
<text x="36.8" y="60.7">B6</text>
<text x="94.5" y="60.7">3</text>
<text x="98.8" y="65.5" transform="rotate(-90 98.8 65.5)">2</text>
<text x="102.2" y="60.7">4</text>
<text x="170.7" y="65.8">7</text>
<text x="193" y="60.7">12</text>
<text x="193" y="65.8">10</text>
<text x="36.8" y="70.9">B8</text>
<text x="36.8" y="68.3">A8</text>
<text x="170.7" y="68.3">6</text>
<text x="170.7" y="70.9">4</text>
<text x="193" y="68.3">11</text>
<text x="17.5" y="77.5" transform="rotate(-90 17.5 77.5)">S1</text>
<text x="25.1" y="77.5" transform="rotate(-90 25.1 77.5)">A1</text>
<text x="170.7" y="73.4">5</text>
<text x="193" y="73.4">13</text>
<text x="177.5" y="83.3" transform="rotate(-90 177.5 83.3)">2</text>
<text x="180.1" y="83.3" transform="rotate(-90 180.1 83.3)">8</text>
<text x="185.2" y="83.3" transform="rotate(-90 185.2 83.3)">9</text>
<text x="187.7" y="83.9" transform="rotate(-90 187.7 83.9)">15</text>
<text x="31" y="119.1">2</text>
<text x="48.8" y="119.1">4</text>
<text x="31" y="124.2">1</text>
<text x="48.8" y="124.2">3</text>
<text x="86.9" y="121.7">3</text>
<text x="99.6" y="121.7">2</text>
<text x="93.7" y="129" transform="rotate(-90 93.7 129)">1</text>
</g>
<g font-size="1.8" fill="#0f0f0f">
<text x="43.2" y="40.3">VBUS_USB</text>
<text x="43.2" y="47.9">CC2</text>
<text x="43.2" y="45.4">CC1</text>
<text x="43.2" y="53">UDM</text>
<text x="66" y="51.7">CC1</text>
<text x="83.8" y="51.7">CC2</text>
<text x="98.7" y="50.8" transform="rotate(-90 98.7 50.8)">VBUS_USB</text>
<text x="119.4" y="51.7">VBUS_USB</text>
<text x="180" y="50.8" transform="rotate(-90 180 50.8)">VBUS_USB</text>
<text x="43.2" y="58.1">UDP</text>
<text x="43.2" y="55.5">UDM</text>
<text x="87.4" y="58.1">UDP</text>
<text x="106.7" y="58.1">UDP</text>
<text x="162.6" y="58.1">VDD1</text>
<text x="198.1" y="58.1">VDD2</text>
<text x="43.2" y="60.6">UDP</text>
<text x="66" y="64.4">GND_USB</text>
<text x="83.8" y="64.4">GND_USB</text>
<text x="83.8" y="60.6">5.1kUDM</text>
<text x="106.7" y="60.6">UDM</text>
<text x="119.4" y="64.4">GND_USB</text>
<text x="163.6" y="65.7">UDP</text>
<text x="198.1" y="65.7">DDP</text>
<text x="198.1" y="60.6">VDD2</text>
<text x="200.7" y="61.9">VBUS_USB</text>
<text x="215.9" y="61.9">VDD1</text>
<text x="231.1" y="61.9">VDD1</text>
<text x="261.6" y="61.9">VDD2</text>
<text x="276.9" y="61.9">VDD2</text>
<text x="134.3" y="70.8" transform="rotate(-90 134.3 70.8)">VBUS_USB</text>
<text x="152.1" y="69.8" transform="rotate(-90 152.1 69.8)">GND_USB</text>
<text x="162.6" y="70.8">VDD1</text>
<text x="163.4" y="68.2">UDM</text>
<text x="198.1" y="68.2">DDM</text>
<text x="276.9" y="68.2">C7DDP</text>
<text x="294.3" y="68.2">DDM</text>
<text x="98.7" y="77.4" transform="rotate(-90 98.7 77.4)">GND_USB</text>
<text x="162.6" y="73.3">VDD1</text>
<text x="198.1" y="73.3">VDD2</text>
<text x="200.7" y="74.6">GND_USB</text>
<text x="215.9" y="74.6">GND_USB</text>
<text x="231.1" y="74.6">GND_USB</text>
<text x="319.7" y="76.2" transform="rotate(-90 319.7 76.2)">VDD1</text>
<text x="334.9" y="76.2" transform="rotate(-90 334.9 76.2)">VDD2</text>
<text x="17.4" y="90.1" transform="rotate(-90 17.4 90.1)">GND_USB</text>
<text x="25.1" y="90.1" transform="rotate(-90 25.1 90.1)">GND_USB</text>
<text x="177.5" y="95.2" transform="rotate(-90 177.5 95.2)">GND_USB</text>
<text x="180" y="95.2" transform="rotate(-90 180 95.2)">GND_USB</text>
<text x="18.1" y="119">VBUS_USB</text>
<text x="185.4" y="115.2">LED_PWR_A</text>
<text x="19.1" y="124.1">GND_USB</text>
<text x="296.8" y="123.2" transform="rotate(-90 296.8 123.2)">GND_USB</text>
<text x="167.6" y="127.9">LED_PWR_A</text>
</g>
<text font-size="1.8" fill="#009600" x="296.4" y="69.5">USB_DP_MCU</text>
</svg>
